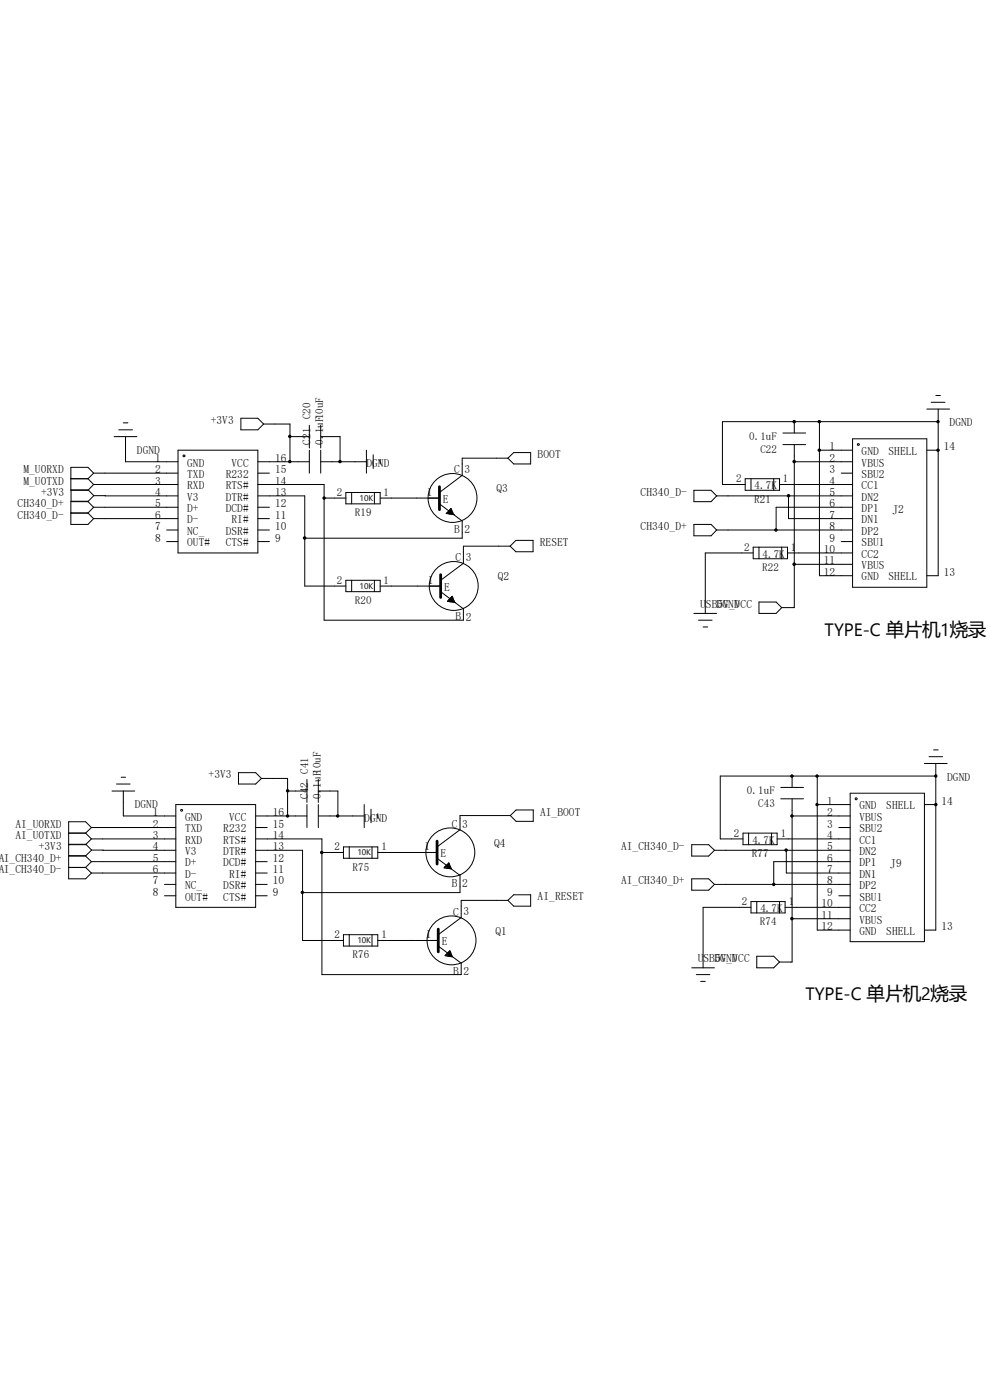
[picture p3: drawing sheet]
<svg xmlns="http://www.w3.org/2000/svg" width="210mm" height="297mm" viewBox="0 0 210 297" stroke-linecap="round" stroke-linejoin="round" font-family="sans-serif">
<g fill="none" stroke="#000" stroke-width=".21">
<path d="M24.2 92.6h4.8M25.2 91.2h2.9M26.2 89.7h.9M26.6 92.6v5.4h11.2M37.8 95.5h16.9v21.8h-16.9zM51.1 88.7h3.6l1.2 1.3-1.2 1.2h-3.6zM54.7 98h10.9M55.9 90h5.6v8M61.5 92.6h4.1M65.6 90.2v4.8M65.6 95.5v4.9M68 98h9.7"/>
<path d="M68 90.2v4.8M68 95.5v4.9M68 92.6h4.1v5.4M77.7 95.5v4.9M79.2 96.5v2.9M80.6 97.5v.9M107.7 97.2h-9.7v3.6l-4.8 3.7M107.7 97.2l1.3-1.2h3.6v2.4h-3.6zM166.1 94.3h4.8M166.1 91.9h4.8M168.5 89.5h.1M168.5 98h12.3"/>
<path d="M168.5 89.5v2.4M168.5 94.3v34.6h-2.7M173.8 95.5h7M173.8 89.5v32.6h7M180.8 93.1h15.8v31.5h-15.8zM196.6 95.5h2.4M196.6 86.8h4.8M197.5 85.3h2.9M198.5 83.9h1M199 95.5h.1M199 89.5h-45.8v13.3h4.9M199 86.8v35.3h-2.4"/>
<path d="M15 101.6h3.7M15 108.8h3.7M15.1 103.9h3.6l1.2 1.3-1.2 1.1h-3.6zM18.7 108.8l1.2 1.2M18.7 101.6l1.2 1.2M19.9 100.4h17.9M19.9 102.8h17.9M19.9 107.6h17.9M19.9 110h17.9M19.9 100.4l-1.2-1.3h-3.7v4.9h3.7l1.2-1.2M19.9 107.6l-1.2-1.2h-3.7v4.9h3.7l1.2-1.3M19.9 107.6l-1.2 1.2"/>
<path d="M19.9 100.4l-1.2 1.2M19.9 105.2h17.9M35.3 112.4h2.5M35.3 114.9h2.5M54.7 100.4h2.4M54.7 102.8h14v28.8h29.6v-2.4l-4.8-3.7M54.7 105.2h9.9v19.1h8.8M54.7 107.6h2.4M54.7 110h2.4M54.7 112.4h2.4M54.7 114.9h2.4M68.7 105.7h4.7"/>
<path d="M73.4 104.5h7.2v2.4h-7.2zM74.6 104.5v2.4M79.4 104.5v2.4M80.6 105.7h12.6M93.2 106.9l4.8 3.6v3.7h-33.4M94.7 108.9l1-1 .5 1.3M94.7 108.9l1.5 .3M94.7 108.9h1.4M95.3 109.1v-.9h.5v.9M95.7 107.9l-.1 1.2M95.9 108.5h-.8v.5M96 108.7h-1.1v.3"/>
<path d="M96.1 108.8v.4M96.2 109.2h.1M108.2 115.9h-9.9v3.6l-4.8 3.6M108.2 115.9l1.2-1.3h3.7v2.5h-3.7zM147.2 104h3.6l1.2 1.2-1.2 1.2h-3.6zM147.2 111.3h3.6l1.2 1.1-1.2 1.3h-3.6zM152 105.2h28.8M152 112.4h28.8M158.1 101.6h7.3v2.4h-7.3zM159.3 101.6v2.4M159.8 117.3h-10.2v12.8M159.8 116.1h7.2v2.4h-7.2z"/>
<path d="M161 116.1v2.4M164.1 101.6v2.4M165.4 102.8h15.4M165.8 116.1v2.4M167 117.3h13.8M167.3 105.2v4.8h13.5M168.5 119.7h12.3M178.4 100.4h2.4M178.4 114.9h2.4M180.8 107.6h-16.2v4.8M73.4 123.1h7.2v2.4h-7.2zM74.6 123.1v2.4"/>
<path d="M79.4 123.1v2.4M80.6 124.3h12.9M94.9 127.6l1-1.1 .5 1.3M94.9 127.6l1.5 .2M94.9 127.6h1.4M95.9 126.6h-.1v1.1M96 126.8h-.4v.9M96.1 126.8v1M96.1 127.1h-.8v.6M96.2 127.3h-1.1v.3M96.3 127.4v.4M96.4 127.8h.1"/>
<path d="M147.2 130.1h4.8M148.2 131.6h2.8M149.1 133h1M161 127.7h3.6l1.2 1.2-1.2 1.2h-3.6zM198 159.1h1M14.6 176.7h3.6M14.6 179.1h3.6l1.2 1.2M18.2 176.7l1.2 1.3M19.4 175.6h17.9M19.4 178h17.9M19.4 178l-1.2 1.2h-3.6M19.4 175.6l-1.2-1.3h-3.6v7.2h3.6l1.2-1.2"/>
<path d="M19.4 175.6l-1.2 1.1M23.7 167.8h4.9M24.7 166.3h2.9M25.7 164.9h.9M26.2 167.8v5.3h11.1M37.3 170.7h16.9v21.8h-16.9zM50.6 163.9h3.6l1.3 1.2-1.3 1.2h-3.6zM54.2 173.1h10.9M54.2 175.6h2.5M54.2 178h14.1v28.8h29.5v-2.5l-4.8-3.6M55.5 165.1h5.5v8M61 167.8h4.1"/>
<path d="M65.1 165.4v4.8M65.1 170.7v4.9M67.5 173.1h9.8M67.5 165.4v4.8M67.5 170.7v4.9M67.5 167.8h4.2v5.3M72.9 179.7h7.2v2.4h-7.2zM74.1 179.7v2.4M77.3 170.7v4.9M78.7 171.7v2.8M78.9 179.7v2.4M80.1 172.6v1"/>
<path d="M108.2 173h-10.6v3l-4.9 3.7M108.2 173l1.3-1.2h3.6v2.4h-3.6zM146.7 179.2h3.6l1.3 1.2-1.3 1.2h-3.6zM157.6 176.7h7.2v2.5h-7.2zM158.8 176.7v2.5M163.7 176.7v2.5M164.8 178h15.5M165.6 169.5h4.8M165.6 167h4.8M168 164.6h.1M168 173.1h12.3M168 164.6v2.4"/>
<path d="M168 169.5v34.6h-2.6M173.4 170.7h6.9M173.4 164.6v32.7h6.9M177.9 175.6h2.4M180.3 168.3h15.8v31.5h-15.8zM196.1 170.7h2.4M196.1 162h4.8M197.1 160.5h2.8M198.5 170.7h.1M198.5 164.6h-45.7v13.4h4.8M198.5 162v35.3h-2.4M14.6 184h3.6"/>
<path d="M18.2 184l1.2 1.2M19.4 182.8h17.9M19.4 185.2h17.9M19.4 182.8l-1.2-1.2h-3.6v4.8h3.6l1.2-1.2M19.4 182.8l-1.2 1.2M19.4 180.3l17.9 .1M21.8 180.3v.1M34.9 187.6h2.4M34.9 190h2.4M54.2 180.4h10v19.1h8.7M54.2 182.8h2.5M54.2 185.2h2.5"/>
<path d="M54.2 187.6h2.5M54.2 190h2.5M68.3 180.8h4.6M72.9 198.3h7.2v2.4h-7.2zM74.1 198.3v2.4M78.9 198.3v2.4M80.1 180.8h12.6M80.1 199.5h12.9M92.7 182.1l4.9 3.6v3.7h-33.4M94.3 183.9h1.2M94.4 183.9v.2M94.5 183.7h.9"/>
<path d="M94.6 183.6v.6M94.8 184.2h.8M94.8 183.5h.5M94.9 183.4v.9M95 183.3h.2M95.1 183.1v1.2M95.2 183l.6 1.3-1.6-.2zM95.3 183.3v1M95.6 183.9v.4M107.7 191h-9.9v3.6l-4.8 3.7M107.7 191l1.3-1.2h3.6v2.4h-3.6zM146.7 186.4h3.6l1.3 1.2-1.3 1.2h-3.6z"/>
<path d="M151.6 180.4h28.7M151.6 187.6h28.7M159.3 191.3h7.2v2.4h-7.2zM159.3 192.5h-10.2v12.8M160.5 191.3v2.4M165.4 191.3v2.4M166.5 192.5h13.8M166.8 180.4v4.8h13.5M168 194.9h12.3M177.9 190h2.4M180.3 182.8h-16.2v4.8M94.5 202.6h1.3v.4"/>
<path d="M94.6 202.5v.3M94.8 202.4h.9M94.9 202.3v.5M95 202.8h.9M95 202.1h.6M95.1 202v.9M95.2 201.8h.3M95.3 201.8v1.1M95.4 201.7l.6 1.3-1.6-.3zM95.6 202v.9M146.7 205.3h4.9M147.7 206.8h2.9"/>
<path d="M148.6 208.2h1M160.5 202.9h3.6l1.3 1.2-1.3 1.2h-3.6z"/>
<circle cx="39" cy="96.7" r=".2"/>
<circle cx="61.5" cy="97.9" r=".25"/>
<circle cx="61.5" cy="92.6" r=".25"/>
<circle cx="72.1" cy="97.9" r=".27"/>
<circle cx="168.5" cy="97.9" r=".27"/>
<circle cx="168.5" cy="89.5" r=".27"/>
<circle cx="173.8" cy="95.5" r=".27"/>
<circle cx="173.8" cy="89.5" r=".27"/>
<circle cx="182.1" cy="94.3" r=".2"/>
<circle cx="199" cy="95.5" r=".25"/>
<circle cx="199" cy="89.5" r=".25"/>
<circle cx="64.6" cy="114.1" r=".27"/>
<circle cx="68.7" cy="105.7" r=".25"/>
<circle cx="96" cy="105.6" r="5.2"/>
<circle cx="164.6" cy="112.4" r=".25"/>
<circle cx="167.3" cy="105.2" r=".25"/>
<circle cx="168.5" cy="119.7" r=".28"/>
<circle cx="96.2" cy="124.3" r="5.2"/>
<circle cx="38.5" cy="171.9" r=".2"/>
<circle cx="61" cy="167.8" r=".25"/>
<circle cx="61" cy="173.1" r=".25"/>
<circle cx="71.6" cy="173.1" r=".25"/>
<circle cx="168" cy="173.1" r=".25"/>
<circle cx="168" cy="164.6" r=".25"/>
<circle cx="173.3" cy="164.6" r=".25"/>
<circle cx="173.3" cy="170.7" r=".25"/>
<circle cx="181.6" cy="169.5" r=".21"/>
<circle cx="198.5" cy="170.7" r=".25"/>
<circle cx="198.5" cy="164.6" r=".25"/>
<circle cx="64.1" cy="189.3" r=".25"/>
<circle cx="68.2" cy="180.8" r=".25"/>
<circle cx="95.5" cy="180.8" r="5.2"/>
<circle cx="95.8" cy="199.5" r="5.2"/>
<circle cx="164.1" cy="187.6" r=".25"/>
<circle cx="166.8" cy="180.3" r=".25"/>
<circle cx="168" cy="194.9" r=".27"/>
</g>
<path d="M93.2 103.3v4.8M93.5 121.9v4.8M92.7 178.4v4.9M93 197.1v4.8" fill="none" stroke="#000" stroke-width=".59"/>
<g fill="#000">
<circle cx="61.5" cy="97.9" r=".25"/>
<circle cx="61.5" cy="92.6" r=".25"/>
<circle cx="72.1" cy="97.9" r=".27"/>
<circle cx="168.5" cy="97.9" r=".27"/>
<circle cx="168.5" cy="89.5" r=".27"/>
<circle cx="173.8" cy="95.5" r=".27"/>
<circle cx="173.8" cy="89.5" r=".27"/>
<circle cx="199" cy="95.5" r=".25"/>
<circle cx="199" cy="89.5" r=".25"/>
<circle cx="64.6" cy="114.1" r=".27"/>
<circle cx="68.7" cy="105.7" r=".25"/>
<circle cx="164.6" cy="112.4" r=".25"/>
<circle cx="167.3" cy="105.2" r=".25"/>
<circle cx="168.5" cy="119.7" r=".28"/>
<circle cx="61" cy="167.8" r=".25"/>
<circle cx="61" cy="173.1" r=".25"/>
<circle cx="71.6" cy="173.1" r=".25"/>
<circle cx="168" cy="173.1" r=".25"/>
<circle cx="168" cy="164.6" r=".25"/>
<circle cx="173.3" cy="164.6" r=".25"/>
<circle cx="173.3" cy="170.7" r=".25"/>
<circle cx="198.5" cy="170.7" r=".25"/>
<circle cx="198.5" cy="164.6" r=".25"/>
<circle cx="64.1" cy="189.3" r=".25"/>
<circle cx="68.2" cy="180.8" r=".25"/>
<circle cx="164.1" cy="187.6" r=".25"/>
<circle cx="166.8" cy="180.3" r=".25"/>
<circle cx="168" cy="194.9" r=".27"/>
</g>
<g font-size="3.8">
<text x="174.9" y="135">TYPE-C 单片机1烧录</text>
<text x="170.9" y="212.1">TYPE-C 单片机2烧录</text>
</g>
<g font-size="2.4">
<text x="44.7" y="90">+3V3</text>
<text x="176" y="95.5">1</text>
<text x="200.2" y="95.5">14</text>
<text x="201.4" y="90.4">DGND</text>
<text x="5" y="100.4">M_U0RXD</text>
<text x="29" y="96.3">DGND</text>
<text x="32.9" y="98">1</text>
<text x="32.9" y="100.4">2</text>
<text x="39.7" y="99">GND</text>
<text x="39.7" y="101.4">TXD</text>
<text x="47.9" y="101.4">R232</text>
<text x="49.1" y="99">VCC</text>
<text x="58.3" y="100.4">15</text>
<text x="58.3" y="98">16</text>
<text x="77.7" y="99.1">DGND</text>
<text x="96.4" y="100.4">C</text>
<text x="98.6" y="100.4">3</text>
<text x="114" y="97.2">BOOT</text>
<text x="176" y="98">2</text>
<text x="176" y="100.4">3</text>
<text x="182.8" y="96.5">GND</text>
<text x="182.8" y="99">VBUS</text>
<text x="182.8" y="101.4">SBU2</text>
<text x="188.5" y="96.5">SHELL</text>
<text x="3.7" y="107.6">CH340_D+</text>
<text x="5" y="102.8">M_U0TXD</text>
<text x="8.7" y="105.2">+3V3</text>
<text x="32.9" y="102.8">3</text>
<text x="32.9" y="105.2">4</text>
<text x="32.9" y="107.6">5</text>
<text x="39.7" y="103.8">RXD</text>
<text x="39.7" y="106.2">V3</text>
<text x="47.9" y="106.2">DTR#</text>
<text x="47.9" y="103.8">RTS#</text>
<text x="58.3" y="107.6">12</text>
<text x="58.3" y="105.2">13</text>
<text x="58.3" y="102.8">14</text>
<text x="90.5" y="105.2">1</text>
<text x="93.9" y="106.7">E</text>
<text x="105.3" y="104.5">Q3</text>
<text x="135.9" y="105.2">CH340_D-</text>
<text x="176" y="102.8">4</text>
<text x="176" y="105.2">5</text>
<text x="176" y="107.6">6</text>
<text x="182.8" y="103.8">CC1</text>
<text x="182.8" y="106.2">DN2</text>
<text x="3.7" y="110">CH340_D-</text>
<text x="32.9" y="110">6</text>
<text x="32.9" y="112.4">7</text>
<text x="39.7" y="108.6">D+</text>
<text x="39.7" y="111">D-</text>
<text x="39.7" y="113.5">NC_</text>
<text x="47.9" y="113.5">DSR#</text>
<text x="47.9" y="108.6">DCD#</text>
<text x="49.1" y="111">RI#</text>
<text x="58.3" y="112.4">10</text>
<text x="58.3" y="110">11</text>
<text x="96.4" y="113">B 2</text>
<text x="135.9" y="112.4">CH340_D+</text>
<text x="176" y="110">7</text>
<text x="176" y="112.4">8</text>
<text x="182.8" y="108.6">DP1</text>
<text x="182.8" y="111">DN1</text>
<text x="182.8" y="113.5">DP2</text>
<text x="189.3" y="108.8">J2</text>
<text x="32.9" y="114.9">8</text>
<text x="39.7" y="115.9">OUT#</text>
<text x="47.9" y="115.9">CTS#</text>
<text x="58.3" y="114.9">9</text>
<text x="96.6" y="119">C</text>
<text x="98.8" y="119">3</text>
<text x="114.5" y="115.9">RESET</text>
<text x="174.8" y="117.3">10</text>
<text x="174.8" y="119.7">11</text>
<text x="176" y="114.9">9</text>
<text x="182.8" y="115.9">SBU1</text>
<text x="182.8" y="118.3">CC2</text>
<text x="90.8" y="123.8">1</text>
<text x="94.2" y="125.3">E</text>
<text x="105.6" y="123.1">Q2</text>
<text x="174.8" y="122.1">12</text>
<text x="182.8" y="120.7">VBUS</text>
<text x="182.8" y="123.1">GND</text>
<text x="188.5" y="123.1">SHELL</text>
<text x="200.2" y="122.1">13</text>
<text x="96.6" y="131.6">B 2</text>
<text x="148.5" y="128.9">U</text>
<text x="149.7" y="128.9">SBD5GVN_DVCC</text>
<text x="44.2" y="165.1">+3V3</text>
<text x="200.9" y="165.6">DGND</text>
<text x="28.6" y="171.4">DGND</text>
<text x="32.4" y="173.1">1</text>
<text x="57.9" y="173.1">16</text>
<text x="114.6" y="173">AI_BOOT</text>
<text x="175.5" y="170.7">1</text>
<text x="175.5" y="173.1">2</text>
<text x="182.3" y="171.7">GND</text>
<text x="188" y="171.7">SHELL</text>
<text x="199.7" y="170.7">14</text>
<text x="3.3" y="175.6">AI_U0RXD</text>
<text x="3.3" y="178">AI_U0TXD</text>
<text x="32.4" y="175.6">2</text>
<text x="32.4" y="178">3</text>
<text x="39.2" y="174.1">GND</text>
<text x="39.2" y="176.6">TXD</text>
<text x="39.2" y="179">RXD</text>
<text x="47.4" y="179">RTS#</text>
<text x="47.4" y="176.6">R232</text>
<text x="48.6" y="174.1">VCC</text>
<text x="57.9" y="178">14</text>
<text x="57.9" y="175.6">15</text>
<text x="77.3" y="174.3">DGND</text>
<text x="95.8" y="175.6">C</text>
<text x="98" y="175.6">3</text>
<text x="104.8" y="179.7">Q4</text>
<text x="175.5" y="175.6">3</text>
<text x="175.5" y="178">4</text>
<text x="182.3" y="174.1">VBUS</text>
<text x="182.3" y="176.6">SBU2</text>
<text x="182.3" y="179">CC1</text>
<text x="-.4" y="182.8">AI_CH340_D+</text>
<text x="-.4" y="185.2">AI_CH340_D-</text>
<text x="8.2" y="180.3">+3V3</text>
<text x="32.4" y="180.4">4</text>
<text x="32.4" y="182.8">5</text>
<text x="32.4" y="185.2">6</text>
<text x="39.2" y="181.4">V3</text>
<text x="39.2" y="183.8">D+</text>
<text x="47.4" y="183.8">DCD#</text>
<text x="47.4" y="181.4">DTR#</text>
<text x="57.9" y="185.2">11</text>
<text x="57.9" y="182.8">12</text>
<text x="57.9" y="180.4">13</text>
<text x="90" y="180.4">1</text>
<text x="93.5" y="181.9">E</text>
<text x="131.7" y="180.4">AI_CH340_D-</text>
<text x="175.5" y="180.4">5</text>
<text x="175.5" y="182.8">6</text>
<text x="175.5" y="185.2">7</text>
<text x="182.3" y="181.4">DN2</text>
<text x="182.3" y="183.8">DP1</text>
<text x="188.8" y="184">J9</text>
<text x="32.4" y="187.6">7</text>
<text x="32.4" y="190">8</text>
<text x="39.2" y="186.2">D-</text>
<text x="39.2" y="188.6">NC_</text>
<text x="39.2" y="191.1">OUT#</text>
<text x="47.4" y="191.1">CTS#</text>
<text x="47.4" y="188.6">DSR#</text>
<text x="48.6" y="186.2">RI#</text>
<text x="57.9" y="190">9</text>
<text x="57.9" y="187.6">10</text>
<text x="95.8" y="188.2">B 2</text>
<text x="114" y="191">AI_RESET</text>
<text x="131.7" y="187.6">AI_CH340_D+</text>
<text x="175.5" y="187.6">8</text>
<text x="175.5" y="190">9</text>
<text x="182.3" y="186.2">DN1</text>
<text x="182.3" y="188.6">DP2</text>
<text x="182.3" y="191.1">SBU1</text>
<text x="96.1" y="194.2">C</text>
<text x="98.3" y="194.2">3</text>
<text x="174.2" y="192.5">10</text>
<text x="174.2" y="194.9">11</text>
<text x="174.2" y="197.3">12</text>
<text x="182.3" y="193.5">CC2</text>
<text x="182.3" y="195.9">VBUS</text>
<text x="199.7" y="197.3">13</text>
<text x="90.3" y="199">1</text>
<text x="93.7" y="200.5">E</text>
<text x="105.1" y="198.3">Q1</text>
<text x="182.3" y="198.3">GND</text>
<text x="188" y="198.3">SHELL</text>
<text x="96.1" y="206.8">B 2</text>
<text x="148" y="204.1">U</text>
<text x="149.2" y="204.1">SBD5GVN_DVCC</text>
</g>
<g font-size="2.3">
<text x="65.9" y="89" transform="rotate(-90 65.9 89)">C20</text>
<text x="65.9" y="94.3" transform="rotate(-90 65.9 94.3)">C21</text>
<text x="68.6" y="94.3" transform="rotate(-90 68.6 94.3)">0.</text>
<text x="68.6" y="91.9" transform="rotate(-90 68.6 91.9)">1uF10uF</text>
<text x="158.9" y="93.3">0.1uF</text>
<text x="161.3" y="96.1">C22</text>
<text x="71.4" y="105.2">2</text>
<text x="81.4" y="105.2">1</text>
<text x="156.1" y="102.3">2</text>
<text x="160" y="106.6">R21</text>
<text x="160.1" y="103.8">4.7K</text>
<text x="166.1" y="102.3">1</text>
<text x="75.3" y="109.5">R19</text>
<text x="157.9" y="116.8">2</text>
<text x="161.8" y="118.3">4.7K</text>
<text x="167.8" y="116.8">1</text>
<text x="71.4" y="123.8">2</text>
<text x="81.4" y="123.8">1</text>
<text x="161.7" y="121.1">R22</text>
<text x="75.3" y="128.1">R20</text>
<text x="65.4" y="164.2" transform="rotate(-90 65.4 164.2)">C41</text>
<text x="68.1" y="167.1" transform="rotate(-90 68.1 167.1)">1uF10uF</text>
<text x="65.4" y="169.5" transform="rotate(-90 65.4 169.5)">C42</text>
<text x="68.1" y="169.5" transform="rotate(-90 68.1 169.5)">0.</text>
<text x="158.5" y="168.5">0.1uF</text>
<text x="160.8" y="171.2">C43</text>
<text x="155.7" y="177.5">2</text>
<text x="159.6" y="178.9">4.7K</text>
<text x="165.6" y="177.5">1</text>
<text x="71" y="180.4">2</text>
<text x="74.8" y="184.7">R75</text>
<text x="80.9" y="180.4">1</text>
<text x="159.5" y="181.8">R77</text>
<text x="157.4" y="192">2</text>
<text x="161.2" y="196.3">R74</text>
<text x="161.3" y="193.5">4.7K</text>
<text x="167.3" y="192">1</text>
<text x="71" y="199">2</text>
<text x="74.8" y="203.3">R76</text>
<text x="80.9" y="199">1</text>
</g>
<g font-size="1.8">
<text x="76.3" y="106.3">10K</text>
<text x="76.3" y="125">10K</text>
<text x="75.8" y="181.5">10K</text>
<text x="75.8" y="200.2">10K</text>
</g>
</svg>
